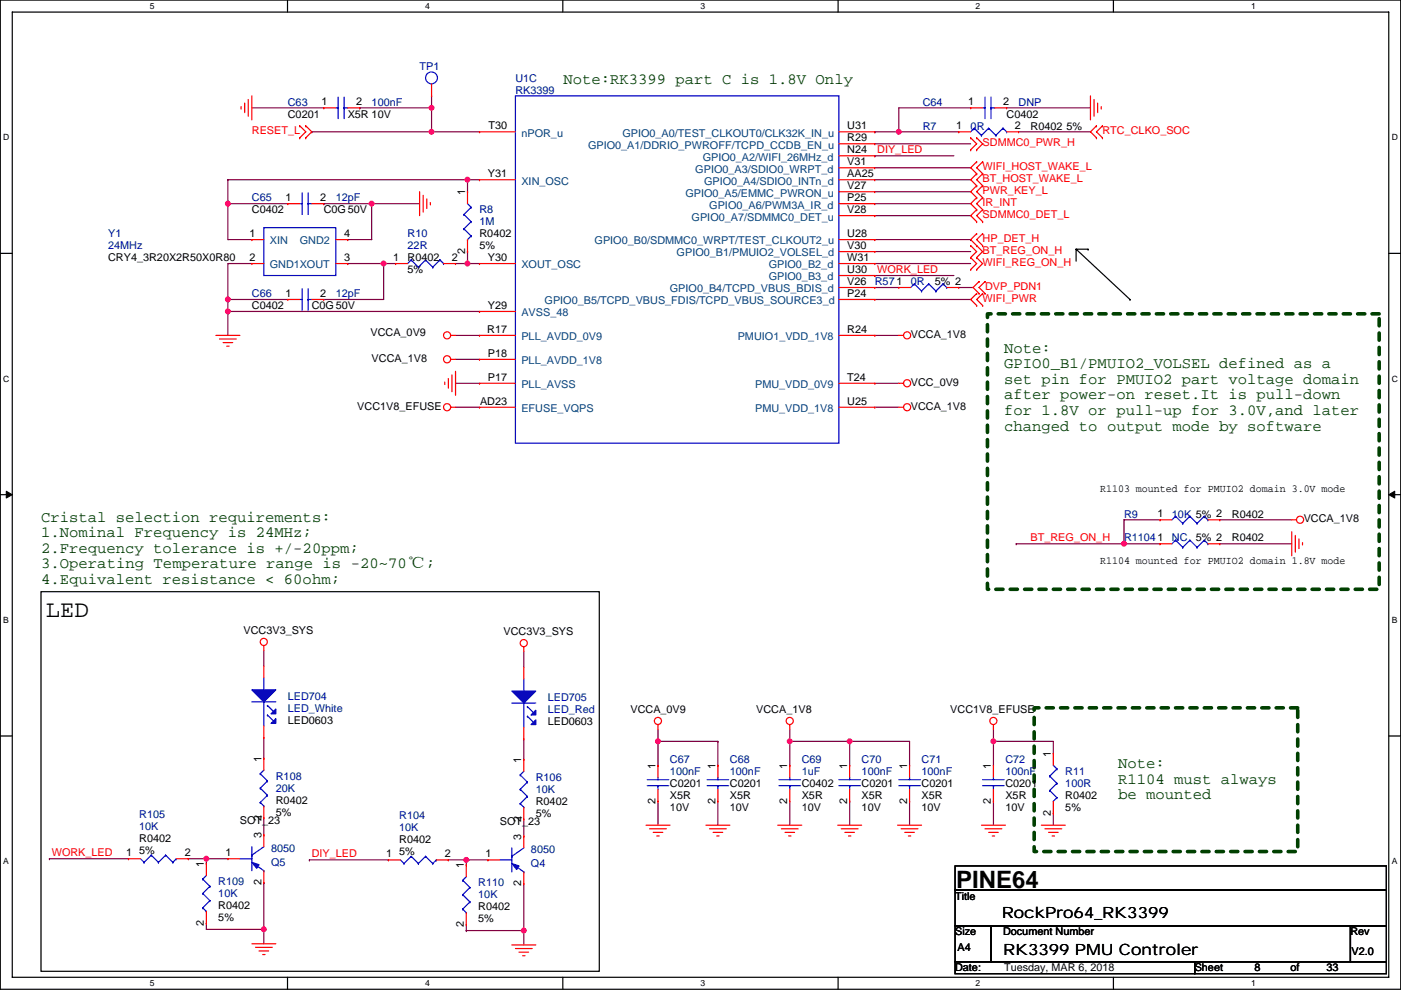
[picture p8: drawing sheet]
<svg xmlns="http://www.w3.org/2000/svg" width="297mm" height="210mm" viewBox="0 0 297 210" stroke-linecap="round" stroke-linejoin="round" font-family="sans-serif">
<path d="M.1 0h296.9v209.8h-296.9zM2.6 2.6h291.8v204.7h-291.8z" fill="none" stroke="#000" stroke-width=".25"/>
<g fill="#fff">
<path d="M31.8 .3h1v2h-1z"/>
<path d="M31.8 207.5h1v2.1h-1z"/>
</g>
<path d="M61 0v2.6M61 207.3v2.5" fill="none" stroke="#000" stroke-width=".25"/>
<g fill="#fff">
<path d="M90.1 .3h1v2h-1z"/>
<path d="M90.1 207.5h1v2.1h-1z"/>
</g>
<path d="M119.3 0v2.6M119.3 207.3v2.5" fill="none" stroke="#000" stroke-width=".25"/>
<g fill="#fff">
<path d="M148.5 .3h1v2h-1z"/>
<path d="M148.5 207.5h1v2.1h-1z"/>
</g>
<path d="M177.7 0v2.6M177.7 207.3v2.5" fill="none" stroke="#000" stroke-width=".25"/>
<g fill="#fff">
<path d="M206.9 .3h1v2h-1z"/>
<path d="M206.9 207.5h1v2.1h-1z"/>
</g>
<path d="M236.1 0v2.6M236.1 207.3v2.5" fill="none" stroke="#000" stroke-width=".25"/>
<g fill="#fff">
<path d="M265.2 .3h1v2h-1z"/>
<path d="M265.2 207.5h1v2.1h-1z"/>
<path d="M.7 28.2h1.3v2h-1.3z"/>
<path d="M295.1 28.2h1.3v2h-1.3z"/>
<path d="M.7 79.3h1.3v2.1h-1.3z"/>
<path d="M295.1 79.3h1.3v2.1h-1.3z"/>
</g>
<path d="M.1 53.7h2.5M294.4 53.7h2.6" fill="none" stroke="#000" stroke-width=".25"/>
<g fill="#fff">
<path d="M.7 130.5h1.2v2h-1.2z"/>
<path d="M295.1 130.5h1.2v2h-1.2z"/>
</g>
<path d="M.1 104.9h2.5M294.4 104.9h2.6" fill="none" stroke="#000" stroke-width=".25"/>
<path d="M1.3 104.2l1.3 .7-1.3 .7zM294.4 104.9l1.3-.7v1.4z" fill="#000" stroke="#000" stroke-width=".21"/>
<g fill="#fff">
<path d="M.7 181.7h1.2v2h-1.2z"/>
<path d="M295.1 181.7h1.2v2h-1.2z"/>
</g>
<g fill="none" stroke="#000" stroke-width=".25">
<path d="M228.2 52.9v2.5M228.2 52.9l11.4 10.6M228.2 52.9h2.5M230.7 52.9h.1M239.6 63.5h.1M8.7 125.5h118.4v80.5h-118.4zM.1 156.1h2.5M294.4 156.1h2.6M202.5 196.4h7.6v7.6h-7.6zM202.5 183.7h91.4v5h-91.4zM202.5 188.7h91.4v7.7h-91.4zM210.1 196.4h76.2v7.6h-76.2z"/>
<path d="M286.3 196.4h7.6v7.6h-7.6zM202.5 204h50.8v2.5h-50.8zM253.3 204h40.6v2.5h-40.6z"/>
</g>
<path d="M209.4 66.6h83v58.4h-83zM219.3 150.1h55.8v30.5h-55.8z" fill="none" stroke="#004000" stroke-width=".76" stroke-dasharray="1.5 1.5"/>
<g fill="none" stroke="#800040" stroke-width=".25">
<path d="M48.3 38.1h.1M48.3 38.1v5.1M48.3 38.1h50.8M53.4 22.9h15.2M66.1 28h.1M66.1 28h25.4M76.3 22.9h.1M76.3 22.9h15.2M91.5 20.3v2.6M91.5 22.9v5.1M91.5 28h10.2M99.1 38.1v2.6"/>
<path d="M99.1 38.1h2.6M185.5 35.6h20.3M185.5 38.1h20.3M185.5 28h.1M185.5 30.5h20.3M185.5 33h.1M185.5 28h5.1M185.5 33h16.7M190.6 28h12.7M205.8 22.9h-15.2v5.1M213.4 22.9h17.8M216 28h15.2"/>
<path d="M48.3 43.2v7.6h5.1M48.3 43.2h.1M48.3 43.2h12.7M53.4 55.9h-5.1v7.6M68.6 43.2h.1M68.6 43.2h10.2M73.7 55.9h.1M73.7 55.9h7.6M78.8 43.2h10.2M78.8 43.2v7.6h-5.1M81.3 55.9h2.6M81.3 55.9v7.6h-12.7"/>
<path d="M96.6 55.9h2.5M99.1 53.4h.1M99.1 55.9h2.6M99.1 53.4v2.5M185.5 45.7h20.3M185.5 40.7h20.3M185.5 55.9h20.3M185.5 53.4h20.3M185.5 43.2h20.3M185.5 58.4h.1M185.5 58.4h16.7M185.5 50.8h20.3"/>
<path d="M205.8 50.8h.1M48.3 63.5h.1M48.3 63.5v2.6M48.3 66.1v5M48.3 63.5h12.7M48.3 66.1h53.4M96.6 76.2h5.1M96.6 71.1h5.1M101.7 66.1h.1M185.5 71.1h5.1M185.5 61h5.1M185.5 63.5h20.3"/>
<path d="M203.3 61h3M96.6 81.3h5.1M96.6 86.4h5.1M185.5 81.3h5.1M185.5 86.4h5.1M215.5 115.3h.1M215.5 115.3h22.8M238.3 115.3h7.6M245.9 110.3h-7.6v5M258.6 115.3h15.3M258.6 110.3h15.3M55.9 137.9v3.3"/>
<path d="M111.1 138.2v3.3M55.9 156.5v4.3M111.1 156.7v4.4M139.5 154.7v2.5M139.5 157.2v5.1M139.5 157.2h12.7M152.2 157.2v5.1M152.2 157.2h.1M167.4 154.7v2.5M180.1 157.2h12.7v5.1M180.1 157.2h.1M180.1 157.2h-12.7v5.1"/>
<path d="M180.1 157.2v5.1M210.6 154.7v2.5M210.6 157.2h12.7v2.6M210.6 157.2h.1M210.6 157.2v5.1M55.9 173.5v3.6M111.1 173.8v3.5M139.5 169.9v5.1M152.2 169.9v5.1M167.4 169.9v5.1M167.4 162.3h.1M180.1 169.9v5.1"/>
<path d="M192.8 169.9v5.1M210.6 169.9v5.1M223.3 172.5v2.5M10.5 182.1h.1M10.5 182.1h16.7M39.9 182.1h3.8M43.7 182.1v1.1M43.7 182.1h.1M43.7 195.9v1.2h12.2M43.7 182.1h4.6M55.9 187.2h.1M55.9 197.1v3.1"/>
<path d="M55.9 187.2v9.9M65.6 182.4h.1M65.6 182.4h16.8M95.1 182.4h3.8M98.9 182.4h.1M98.9 182.4h4.5M98.9 196.1v1.3M98.9 197.4h.1M98.9 182.4v1M98.9 197.4h12.2M111.1 187.5v9.9M111.1 197.4v3"/>
</g>
<g fill="#f0f" stroke="#f0f" stroke-width=".25">
<circle cx="99.1" cy="55.9" r=".5"/>
<circle cx="91.5" cy="27.9" r=".5"/>
<circle cx="81.3" cy="55.9" r=".5"/>
<circle cx="99.1" cy="38.1" r=".5"/>
<circle cx="48.3" cy="63.5" r=".5"/>
<circle cx="48.3" cy="43.2" r=".5"/>
<circle cx="78.8" cy="43.2" r=".5"/>
<circle cx="190.5" cy="27.9" r=".5"/>
<circle cx="91.5" cy="22.9" r=".5"/>
<circle cx="210.6" cy="157.2" r=".5"/>
<circle cx="48.3" cy="66" r=".5"/>
<circle cx="180.1" cy="157.2" r=".5"/>
<circle cx="43.7" cy="182.1" r=".5"/>
<circle cx="55.9" cy="197.1" r=".5"/>
<circle cx="98.9" cy="182.4" r=".5"/>
<circle cx="111" cy="197.4" r=".5"/>
<circle cx="238.3" cy="115.3" r=".5"/>
<circle cx="167.4" cy="157.2" r=".5"/>
<circle cx="139.5" cy="157.2" r=".5"/>
</g>
<g fill="none" stroke="#f00" stroke-width=".25">
<path d="M91.5 17.8v2.5M51.1 22.6v.5M51.9 21.9v2M52.6 21.1v3.6M53.4 20.3v5.1M63.6 26.7h.1M63.6 29.2h.1M63.6 26.7l1.2 1.3-1.2 1.2M64.8 29.2h.1M64.8 26.7h.1M64.8 26.7l1.3 1.3-1.3 1.2M68.6 22.9h.1"/>
<path d="M68.6 22.9h2.6M73.7 22.9h2.6M76.3 22.9h.1M91.5 20.3h.1M101.7 38.1h.1M101.7 28h.1M101.7 38.1h7.6M101.7 28h7.6M177.9 38.1h7.6M177.9 28h7.6M177.9 30.5h7.6M177.9 33h7.6"/>
<path d="M177.9 35.6h7.6M185.5 28h.1M185.5 30.5h.1M185.5 33h.1M185.5 38.1h.1M185.5 35.6h.1M203.3 28h.1M203.3 28h2.5M205.8 31.8h.1M205.8 29.2h.1M205.8 22.9h.1M205.8 29.2l1.3 1.3-1.3 1.3"/>
<path d="M205.8 22.9h2.5M207.1 34.3h.1M207.1 36.9h.1M207.1 39.4h.1M207.1 31.8h.1M207.1 29.2h.1M207.1 34.3l-1.3 1.3 1.3 1.3M207.1 36.9l-1.3 1.2 1.3 1.3M207.1 39.4l-1.3 1.3 1.3 1.2M207.1 29.2l1.2 1.3-1.2 1.3M208.3 36.9h.1M208.3 34.3h.1"/>
<path d="M208.3 39.4h.1M208.3 34.3l-1.2 1.3 1.2 1.3M208.3 36.9l-1.2 1.2 1.2 1.3M208.3 39.4l-1.2 1.3 1.2 1.2M210.9 22.9h2.5M213.4 22.9h.1M213.4 28h2.6M216 28h.1M231.2 20.3v5.1M232 21.1v3.6M232.5 29.2h.1M232.5 26.7h.1"/>
<path d="M232.5 26.7l-1.3 1.3 1.3 1.2M232.7 21.9v2M233.5 22.6v.5M233.7 26.7h.1M233.7 29.2h.1M233.7 26.7l-1.2 1.3 1.2 1.2M53.4 50.8h.1M53.4 55.9h.1M53.4 55.9h2.5M53.4 50.8h2.5M61 43.2h.1M61 43.2h2.6"/>
<path d="M66.1 43.2h2.5M68.6 43.2h.1M71.2 55.9h2.5M71.2 50.8h2.5M73.7 55.9h.1M73.7 50.8h.1M83.9 55.9h.1M83.9 55.9h2.5M89 40.7v5M89.7 41.4v3.6M90.5 42.2v2M91.2 42.9v.6"/>
<path d="M94 55.9h2.6M96.6 55.9h.1M99.1 40.7h.1M99.1 53.4h.1M99.1 40.7v2.5M99.1 50.8v2.6M101.7 55.9h.1M101.7 55.9h7.6M177.9 43.2h7.6M177.9 55.9h7.6M177.9 40.7h7.6M177.9 58.4h7.6"/>
<path d="M177.9 53.4h7.6M177.9 50.8h7.6M177.9 45.7h7.6M185.5 40.7h.1M185.5 58.4h.1M185.5 55.9h.1M185.5 53.4h.1M185.5 50.8h.1M185.5 45.7h.1M185.5 43.2h.1M205.8 54.6h.1M205.8 52.1h.1"/>
<path d="M205.8 57.2h.1M205.8 52.1l1.3 1.3-1.3 1.2M205.8 54.6l1.3 1.3-1.3 1.3M207.1 47h.1M207.1 44.5h.1M207.1 41.9h.1M207.1 54.6h.1M207.1 52.1h.1M207.1 57.2h.1M207.1 49.6h.1M207.1 44.5l-1.3 1.2 1.3 1.3M207.1 49.6l-1.3 1.2 2.5 2.6-1.2 1.2"/>
<path d="M207.1 54.6l1.2 1.3-1.2 1.3M207.1 41.9l-1.3 1.3 1.3 1.3M207.6 59.7h.1M207.6 59.7l-1.3 1.3 1.3 1.3M208.3 44.5h.1M208.3 47h.1M208.3 41.9h.1M208.3 49.6h.1M208.3 52.1h.1M208.3 44.5l-1.2 1.2 1.2 1.3M208.3 41.9l-1.2 1.3 1.2 1.3M208.3 49.6l-1.2 1.2 1.2 1.3"/>
<path d="M208.8 59.7h.1M208.8 59.7l-1.2 1.3 1.2 1.3M45.8 71.1h5.1M46.5 71.9h3.6M47.3 72.7h2M48.1 73.4h.5M61 63.5h.1M61 63.5h2.6M66.1 63.5h2.5M68.6 63.5h.1M95.6 76.2h1M95.6 71.1h1"/>
<path d="M95.8 79.5v3.6M96.6 78.8v5M101.7 71.1h.1M101.7 76.2h.1M101.7 66.1h.1M101.7 71.1h7.6M101.7 76.2h7.6M101.7 66.1h7.6M177.9 61h7.6M177.9 63.5h7.6M177.9 71.1h7.6M185.5 61h.1"/>
<path d="M185.5 63.5h.1M185.5 71.1h.1M190.6 71.1h1M190.6 61h.1M190.6 61h2.5M200.7 61h2.6M203.3 61h.1M207.1 62.3h.1M207.1 64.8h.1M207.1 62.3l-1.3 1.2 1.3 1.3M207.6 62.3h.1M208.3 64.8h.1"/>
<path d="M208.3 62.3h.1M208.3 62.3l-1.2 1.2 1.2 1.3M208.8 62.3h.1M94.3 81v.6M95.1 80.3v2M95.6 86.4h1M101.7 81.3h.1M101.7 86.4h.1M101.7 81.3h7.6M101.7 86.4h7.6M177.9 81.3h7.6M177.9 86.4h7.6"/>
<path d="M185.5 81.3h.1M185.5 86.4h.1M190.6 86.4h1M190.6 81.3h1M245.9 115.3h.1M245.9 110.3h.1M245.9 115.3h2.6M245.9 110.3h2.6M256.1 115.3h2.5M256.1 110.3h2.5M258.6 115.3h.1M258.6 110.3h.1"/>
<path d="M273.9 112.8v5.1M273.9 110.3h1M274.6 113.6v3.5M275.4 114.3v2.1M276.2 115.1v.5M55.9 136.9v1M111.1 137.2v1M55.9 141.2v2.6M55.9 156.5h.1M55.9 153.9v2.6M111.1 141.5v2.5M111.1 156.7h.1"/>
<path d="M111.1 154.2v2.5M139.5 153.7v1M167.4 153.7v1M210.6 153.7v1M223.3 159.8h.1M223.3 159.8v2.5M55.9 177.1h.1M55.9 160.8h.1M55.9 173.5h.1M55.9 160.8v2.5M55.9 171v2.5M55.9 177.1v2.5"/>
<path d="M111.1 161.1h.1M111.1 173.8h.1M111.1 177.3h.1M111.1 161.1v2.5M111.1 171.2v2.6M111.1 177.3v2.6M137 175h5M137.7 175.8h3.6M138.5 176.6h2M139.3 177.3h.5M139.5 162.3h.1M139.5 169.9h.1"/>
<path d="M139.5 162.3v2.6M139.5 167.4v2.5M149.7 175h5M150.4 175.8h3.6M151.2 176.6h2M152 177.3h.5M152.2 162.3h.1M152.2 169.9h.1M152.2 162.3v2.6M152.2 167.4v2.5M164.9 175h5.1M165.7 175.8h3.5"/>
<path d="M166.4 176.6h2.1M167.2 177.3h.5M167.4 162.3h.1M167.4 169.9h.1M167.4 162.3v2.6M167.4 167.4v2.5M177.6 175h5.1M178.4 175.8h3.5M179.1 176.6h2.1M179.9 177.3h.5M180.1 162.3h.1M180.1 169.9h.1"/>
<path d="M180.1 162.3v2.6M180.1 167.4v2.5M190.3 175h5.1M191.1 175.8h3.5M191.8 176.6h2.1M192.6 177.3h.5M192.8 162.3h.1M192.8 169.9h.1M192.8 162.3v2.6M192.8 167.4v2.5M208.1 175h5.1M208.8 175.8h3.6"/>
<path d="M209.6 176.6h2M210.4 177.3h.5M210.6 162.3h.1M210.6 169.9h.1M210.6 162.3v2.6M210.6 167.4v2.5M220.8 175h5.1M221.5 175.8h3.6M222.3 176.6h2M223.1 177.3h.5M223.3 172.5h.1M223.3 169.9v2.6"/>
<path d="M27.2 182.1h.1M27.2 182.1h2.6M37.4 182.1h2.5M39.9 182.1h.1M43.7 183.2h.1M43.7 195.9h.1M43.7 183.2v2.5M43.7 193.3v2.6M48.3 182.1h.1M48.3 182.1h2.6M55.9 187.2h.1M55.9 184.7v2.5"/>
<path d="M82.4 182.4h.1M82.4 182.4h2.5M92.5 182.4h2.6M95.1 182.4h.1M98.9 183.4h.1M98.9 196.1h.1M98.9 183.4v2.5M98.9 193.6v2.5M103.4 182.4h.1M103.4 182.4h2.6M111.1 187.5h.1M111.1 184.9v2.6"/>
<path d="M53.4 200.2h5.1M54.2 200.9h3.5M54.9 201.7h2.1M55.7 202.5h.5M108.5 200.4h5.1M109.3 201.2h3.5M110 202h2.1M110.8 202.7h.5"/>
<circle cx="94.8" cy="76.2" r=".76"/>
<circle cx="94.8" cy="71.1" r=".76"/>
<circle cx="192.3" cy="71.1" r=".76"/>
<circle cx="94.8" cy="86.4" r=".76"/>
<circle cx="192.3" cy="86.4" r=".76"/>
<circle cx="192.3" cy="81.3" r=".76"/>
<circle cx="275.6" cy="110.2" r=".76"/>
<circle cx="55.9" cy="136.2" r=".76"/>
<circle cx="111" cy="136.4" r=".76"/>
<circle cx="139.5" cy="152.9" r=".76"/>
<circle cx="167.4" cy="152.9" r=".76"/>
<circle cx="210.6" cy="152.9" r=".76"/>
</g>
<g fill="none" stroke="#00f" stroke-width=".25">
<path d="M71.2 22.9h.5M71.7 20.6v4.6M73 20.6v4.6M73 22.9h.1M73 22.9h.7M109.3 20.3h68.6v73.7h-68.6zM206.6 27.2h.1M206.6 27.2l-.8 .8M206.6 27.2l1.5 1.5M208.1 28.7h.1M208.3 22.9h.5M208.8 20.6v4.6"/>
<path d="M209.6 27.2h.1M209.6 27.2l-1.5 1.5M209.6 27.2l1.5 1.5M210.1 20.6v4.6M210.1 22.9h.1M210.1 22.9h.8M211.1 28.7h.1M212.7 27.2h.1M212.7 27.2l-1.6 1.5M212.7 27.2l.7 .8M213.4 28h.1M55.9 48.3h15.3v10.1h-15.3z"/>
<path d="M63.6 43.2h.5M64.1 40.9v4.6M65.3 40.9v4.6M65.3 43.2h.1M65.3 43.2h.8M87.2 55.1h.1M87.2 55.1l-.8 .8M87.2 55.1l1.5 1.6M88.7 56.7h.1M90.2 55.1h.1M90.2 55.1l-1.5 1.6M90.2 55.1l1.6 1.6"/>
<path d="M91.8 56.7h.1M93.3 55.1h.1M93.3 55.1l-1.5 1.6M93.3 55.1l.7 .8M94 55.9h.1M98.4 45.5h.1M98.4 48.5h.1M98.4 45.5l1.5 1.5M98.4 48.5l1.5 1.6M99.1 50.8h.1M99.1 43.2l.8 .8M99.9 44h.1"/>
<path d="M99.9 47h.1M99.9 50.1h.1M99.9 44l-1.5 1.5M99.9 47l-1.5 1.5M99.9 50.1l-.8 .7M63.6 63.5h.5M64.1 61.2v4.6M65.3 61.2v4.6M65.3 63.5h.1M65.3 63.5h.8M193.9 60.2h.1M193.9 60.2l-.8 .8"/>
<path d="M193.9 60.2l1.5 1.5M195.4 61.7h.1M196.9 60.2h.1M196.9 60.2l-1.5 1.5M196.9 60.2l1.5 1.5M198.4 61.7h.1M200 60.2h.1M200 60.2l-1.6 1.5M200 60.2l.7 .8M200.7 61h.1M249.2 114.6h.1M249.2 109.5h.1"/>
<path d="M249.2 114.6l-.7 .7M249.2 114.6l1.6 1.5M249.2 109.5l-.7 .8M249.2 109.5l1.6 1.5M250.8 116.1h.1M250.8 111h.1M252.3 114.6h.1M252.3 109.5h.1M252.3 114.6l-1.5 1.5M252.3 114.6l1.5 1.5M252.3 109.5l-1.5 1.5M252.3 109.5l1.5 1.5"/>
<path d="M253.8 116.1h.1M253.8 111h.1M255.3 114.6h.1M255.3 109.5h.1M255.3 114.6l-1.5 1.5M255.3 114.6l.8 .7M255.3 109.5l-1.5 1.5M255.3 109.5l.8 .8M256.1 115.3h.1M256.1 110.3h.1M53.4 148.9h5.1M55.9 143.8v2.5"/>
<path d="M55.9 148.9v5M56.7 149.6h.1M56.7 151.7h.1M56.7 149.6l1.3 1.3M56.7 151.7l1.3 1.2M108.5 149.1h5.1M111.1 144v2.6M111.1 149.1v5.1M111.8 149.9h.1M111.8 151.9h.1M111.8 149.9l1.3 1.3M111.8 151.9l1.3 1.3"/>
<path d="M53.4 179.6v5.1M55.2 164.1h.1M55.2 167.2h.1M55.2 170.2h.1M55.2 164.1l1.5 1.5M55.2 167.2l1.5 1.5M55.2 170.2l.7 .8M55.9 171h.1M55.9 179.6l-2.5 1.8M55.9 163.3l-.7 .8M56.7 165.6h.1M56.7 168.7h.1"/>
<path d="M56.7 165.6l-1.5 1.6M56.7 168.7l-1.5 1.5M108.5 179.9v5M110.3 164.4h.1M110.3 167.4h.1M110.3 170.5h.1M110.3 164.4l1.5 1.5M110.3 167.4l1.5 1.5M110.3 170.5l.8 .7M111.1 171.2h.1M111.1 163.6l-.8 .8M111.1 179.9l-2.6 1.7"/>
<path d="M111.8 165.9h.1M111.8 168.9h.1M111.8 165.9l-1.5 1.5M111.8 168.9l-1.5 1.6M137.2 166.6h4.6M137.2 165.4h4.6M139.5 164.9v.5M139.5 166.6h.1M139.5 166.6v.8M149.9 166.6h4.6M149.9 165.4h4.6M152.2 164.9v.5"/>
<path d="M152.2 166.6h.1M152.2 166.6v.8M165.2 166.6h4.5M165.2 165.4h4.5M167.4 164.9v.5M167.4 166.6h.1M167.4 166.6v.8M177.9 166.6h4.5M177.9 165.4h4.5M180.1 164.9v.5M180.1 166.6h.1M180.1 166.6v.8"/>
<path d="M190.6 166.6h4.5M190.6 165.4h4.5M192.8 164.9v.5M192.8 166.6h.1M192.8 166.6v.8M208.3 166.6h4.6M208.3 165.4h4.6M210.6 164.9v.5M210.6 166.6h.1M210.6 166.6v.8M222.6 164.6h.1M222.6 167.7h.1"/>
<path d="M222.6 164.6l1.5 1.5M222.6 167.7l1.5 1.5M223.3 169.9h.1M223.3 162.3l.8 .8M224.1 163.1h.1M224.1 166.1h.1M224.1 169.2h.1M224.1 163.1l-1.5 1.5M224.1 166.1l-1.5 1.6M224.1 169.2l-.8 .7M29.8 182.1l.7 .8M30.5 182.9h.1"/>
<path d="M32.1 181.4h.1M32.1 181.4l-1.6 1.5M32.1 181.4l1.5 1.5M33.6 182.9h.1M35.1 181.4h.1M35.1 181.4l-1.5 1.5M35.1 181.4l1.5 1.5M36.6 182.9h.1M37.4 182.1h.1M37.4 182.1l-.8 .8M43 186.5h.1M43 189.5h.1"/>
<path d="M43 192.6h.1M43 186.5l1.5 1.5M43 189.5l1.5 1.5M43 192.6l.7 .7M43.7 193.3h.1M43.7 185.7l-.7 .8M44.5 188h.1M44.5 191h.1M44.5 188l-1.5 1.5M44.5 191l-1.5 1.6M50.9 182.1h2.5M53.4 181.4h.1"/>
<path d="M53.4 182.9l2.5 1.8M55.9 184.7h.1M84.9 182.4l.8 .8M85.7 183.2h.1M87.2 181.6h.1M87.2 181.6l-1.5 1.6M87.2 181.6l1.5 1.6M88.7 183.2h.1M90.2 181.6h.1M90.2 181.6l-1.5 1.6M90.2 181.6l1.6 1.6M91.8 183.2h.1"/>
<path d="M92.5 182.4h.1M92.5 182.4l-.7 .8M98.1 186.7h.1M98.1 189.8h.1M98.1 192.8h.1M98.1 186.7l1.5 1.5M98.1 189.8l1.5 1.5M98.1 192.8l.8 .8M98.9 193.6h.1M98.9 185.9l-.8 .8M99.6 188.2h.1M99.6 191.3h.1"/>
<path d="M99.6 188.2l-1.5 1.6M99.6 191.3l-1.5 1.5M106 182.4h2.5M108.5 181.6h.1M108.5 183.2l2.6 1.7M111.1 184.9h.1"/>
<circle cx="91.5" cy="16.5" r="1.26"/>
</g>
<g fill="#00f" stroke="#00f" stroke-width=".25">
<path d="M53.4 182.9l1.5 .5-.5 .8z" fill-rule="evenodd"/>
<path d="M108.5 183.2l1.5 .5-.5 .7z" fill-rule="evenodd"/>
<path d="M53.4 146.3h5.1l-2.6 2.6z" fill-rule="evenodd"/>
<path d="M58.5 150.4v1h-1z" fill-rule="evenodd"/>
<path d="M58.5 152.4v1h-1z" fill-rule="evenodd"/>
<path d="M108.5 146.6h5.1l-2.5 2.5z" fill-rule="evenodd"/>
<path d="M113.6 150.6v1.1h-1z" fill-rule="evenodd"/>
<path d="M113.6 152.7v1h-1z" fill-rule="evenodd"/>
</g>
<g font-size="5.1">
<text x="9.7" y="130.8">LED</text>
<text x="202.8" y="188.4">PINE64</text>
</g>
<g font-size="3.3" fill="#004000">
<text x="119.4" y="17.9">Note:RK3399 part C is 1.8V Only</text>
<text x="212.9" y="74.8">Note:</text>
<text x="212.9" y="78.1">GPIO0_B1/PMUIO2_VOLSEL defined as a</text>
<text x="212.9" y="81.4">set pin for PMUIO2 part voltage domain</text>
<text x="212.9" y="84.7">after power-on reset.It is pull-down</text>
<text x="212.9" y="88">for 1.8V or pull-up for 3.0V,and later</text>
<text x="212.9" y="91.3">changed to output mode by software</text>
<text x="8.7" y="110.6">Cristal selection requirements:</text>
<text x="8.7" y="113.9">1.Nominal Frequency is 24MHz;</text>
<text x="8.7" y="117.2">2.Frequency tolerance is +/-20ppm;</text>
<text x="8.7" y="120.5">3.Operating Temperature range is -20~70℃;</text>
<text x="8.7" y="123.8">4.Equivalent resistance &lt; 60ohm;</text>
<text x="237" y="162.9">Note:</text>
<text x="237" y="166.2">R1104 must always</text>
<text x="237" y="169.5">be mounted</text>
</g>
<g font-size="3.3">
<text x="212.4" y="194.7">RockPro64_RK3399</text>
<text x="212.7" y="202.5">RK3399 PMU Controler</text>
</g>
<g font-size="2.3" fill="#000080">
<text x="89" y="14.8">TP1</text>
<text x="109.3" y="17.3">U1C</text>
<text x="61" y="22.4">C63</text>
<text x="78.8" y="22.4">100nF</text>
<text x="109.3" y="19.9">RK3399</text>
<text x="195.6" y="22.4">C64</text>
<text x="216" y="22.4">DNP</text>
<text x="195.6" y="27.5">R7</text>
<text x="205.8" y="27.5">0R</text>
<text x="53.4" y="42.7">C65</text>
<text x="71.2" y="42.7">12pF</text>
<text x="101.7" y="45.3">R8</text>
<text x="101.7" y="47.8">1M</text>
<text x="22.9" y="50.3">Y1</text>
<text x="22.9" y="52.9">24MHz</text>
<text x="86.4" y="50.3">R10</text>
<text x="86.4" y="52.9">22R</text>
<text x="53.4" y="63">C66</text>
<text x="71.2" y="63">12pF</text>
<text x="185.5" y="60.5">R571</text>
<text x="193.1" y="60.5">0R</text>
<text x="238.3" y="109.8">R9</text>
<text x="248.5" y="109.8">10K 5% 2</text>
<text x="238.3" y="114.9">R11041</text>
<text x="248.5" y="114.9">NC</text>
<text x="61" y="148.4">LED704</text>
<text x="116.1" y="148.6">LED705</text>
<text x="61" y="150.9">LED_White</text>
<text x="116.1" y="151.2">LED_Red</text>
<text x="142" y="161.8">C67</text>
<text x="154.7" y="161.8">C68</text>
<text x="170" y="161.8">C69</text>
<text x="182.7" y="161.8">C70</text>
<text x="195.4" y="161.8">C71</text>
<text x="213.2" y="161.8">C72</text>
<text x="58.5" y="165.4">R108</text>
<text x="58.5" y="167.9">20K</text>
<text x="113.6" y="165.7">R106</text>
<text x="142" y="164.4">100nF</text>
<text x="154.7" y="164.4">100nF</text>
<text x="170" y="164.4">1uF</text>
<text x="182.7" y="164.4">100nF</text>
<text x="195.4" y="164.4">100nF</text>
<text x="213.2" y="164.4">100nF</text>
<text x="225.9" y="164.4">R11</text>
<text x="225.9" y="166.9">100R</text>
<text x="29.5" y="173.5">R105</text>
<text x="84.6" y="173.8">R104</text>
<text x="113.6" y="168.2">10K</text>
<text x="29.5" y="176.1">10K</text>
<text x="84.6" y="176.3">10K</text>
<text x="57.5" y="183.7">Q5</text>
<text x="57.5" y="180.6">8050</text>
<text x="112.6" y="183.9">Q4</text>
<text x="112.6" y="180.9">8050</text>
<text x="46.3" y="187.7">R109</text>
<text x="46.3" y="190.3">10K</text>
<text x="101.4" y="188">R110</text>
<text x="101.4" y="190.5">10K</text>
</g>
<g font-size="2.3">
<text x="68.1" y="22.4">1</text>
<text x="75.5" y="22.4">2</text>
<text x="205.3" y="22.4">1</text>
<text x="212.7" y="22.4">2</text>
<text x="61" y="24.9">C0201</text>
<text x="73.7" y="24.9">X5R 10V</text>
<text x="103.5" y="27.4">T30</text>
<text x="179.6" y="30">R29</text>
<text x="179.6" y="27.4">U31</text>
<text x="202.8" y="27.4">1</text>
<text x="213.4" y="24.9">C0402</text>
<text x="215.2" y="27.4">2</text>
<text x="218.5" y="27.5">R0402 5%</text>
<text x="179.6" y="35.1">V31</text>
<text x="179.6" y="32.5">N24</text>
<text x="98.6" y="41.4" transform="rotate(-90 98.6 41.4)">1</text>
<text x="103.5" y="37.6">Y31</text>
<text x="179.6" y="40.1">V27</text>
<text x="179.6" y="37.6">AA25</text>
<text x="53.4" y="45.3">C0402</text>
<text x="60.5" y="42.7">1</text>
<text x="67.9" y="42.7">2</text>
<text x="68.6" y="45.3">C0G50V</text>
<text x="179.6" y="45.2">V28</text>
<text x="179.6" y="42.7">P25</text>
<text x="52.9" y="50.3">1</text>
<text x="73" y="50.3">4</text>
<text x="98.6" y="53.9" transform="rotate(-90 98.6 53.9)">2</text>
<text x="101.7" y="50.3">R0402</text>
<text x="101.7" y="52.9">5%</text>
<text x="179.6" y="50.3">U28</text>
<text x="179.6" y="52.8">V30</text>
<text x="22.9" y="55.4">CRY4_3R20X2R50X0R80</text>
<text x="52.9" y="55.4">2</text>
<text x="73" y="55.4">3</text>
<text x="83.4" y="55.4">1</text>
<text x="86.4" y="55.4">R0402</text>
<text x="86.4" y="58">5%</text>
<text x="95.8" y="55.4">2</text>
<text x="103.5" y="55.4">Y30</text>
<text x="179.6" y="57.9">U30</text>
<text x="179.6" y="55.4">W31</text>
<text x="53.4" y="65.6">C0402</text>
<text x="60.5" y="63">1</text>
<text x="66.1" y="65.6">C0G50V</text>
<text x="67.9" y="63">2</text>
<text x="103.5" y="65.5">Y29</text>
<text x="179.6" y="63">P24</text>
<text x="179.6" y="60.5">V26</text>
<text x="198.2" y="60.5">5% 2</text>
<text x="78.5" y="71.2">VCCA_0V9</text>
<text x="103.3" y="70.6">R17</text>
<text x="179.6" y="70.6">R24</text>
<text x="193.1" y="71.7">VCCA_1V8</text>
<text x="78.8" y="76.8">VCCA_1V8</text>
<text x="103.4" y="75.7">P18</text>
<text x="103.4" y="80.8">P17</text>
<text x="179.6" y="80.8">T24</text>
<text x="193.1" y="81.8">VCC_0V9</text>
<text x="75.8" y="86.9">VCC1V8_EFUSE</text>
<text x="101.8" y="85.9">AD23</text>
<text x="179.6" y="85.9">U25</text>
<text x="193.1" y="86.9">VCCA_1V8</text>
<text x="233.2" y="104.5">R1103 mounted for PMUIO2 domain 3.0V mode</text>
<text x="245.4" y="109.7">1</text>
<text x="261.2" y="109.8">R0402</text>
<text x="276.4" y="110.8">VCCA_1V8</text>
<text x="233.2" y="119.7">R1104 mounted for PMUIO2 domain 1.8V mode</text>
<text x="253.6" y="114.9">5% 2</text>
<text x="261.2" y="114.9">R0402</text>
<text x="51.6" y="134.4">VCC3V3_SYS</text>
<text x="106.7" y="134.7">VCC3V3_SYS</text>
<text x="61" y="153.5">LED0603</text>
<text x="116.1" y="153.7">LED0603</text>
<text x="133.7" y="151.2">VCCA_0V9</text>
<text x="160.3" y="151.2">VCCA_1V8</text>
<text x="201.5" y="151.2">VCC1V8_EFUSE</text>
<text x="55.4" y="161.6" transform="rotate(-90 55.4 161.6)">1</text>
<text x="110.5" y="161.8" transform="rotate(-90 110.5 161.8)">1</text>
<text x="222.8" y="160.5" transform="rotate(-90 222.8 160.5)">1</text>
<text x="139" y="163.1" transform="rotate(-90 139 163.1)">1</text>
<text x="142" y="166.9">C0201</text>
<text x="151.7" y="163.1" transform="rotate(-90 151.7 163.1)">1</text>
<text x="154.7" y="166.9">C0201</text>
<text x="166.9" y="163.1" transform="rotate(-90 166.9 163.1)">1</text>
<text x="170" y="166.9">C0402</text>
<text x="179.6" y="163.1" transform="rotate(-90 179.6 163.1)">1</text>
<text x="182.7" y="166.9">C0201</text>
<text x="192.3" y="163.1" transform="rotate(-90 192.3 163.1)">1</text>
<text x="195.4" y="166.9">C0201</text>
<text x="210.1" y="163.1" transform="rotate(-90 210.1 163.1)">1</text>
<text x="213.2" y="166.9">C0201</text>
<text x="58.5" y="170.5">R0402</text>
<text x="58.5" y="173">5%</text>
<text x="113.6" y="170.7">R0402</text>
<text x="113.6" y="173.3">5%</text>
<text x="139" y="170.5" transform="rotate(-90 139 170.5)">2</text>
<text x="142" y="169.5">X5R</text>
<text x="142" y="172">10V</text>
<text x="151.7" y="170.5" transform="rotate(-90 151.7 170.5)">2</text>
<text x="154.7" y="169.5">X5R</text>
<text x="154.7" y="172">10V</text>
<text x="166.9" y="170.5" transform="rotate(-90 166.9 170.5)">2</text>
<text x="170" y="169.5">X5R</text>
<text x="170" y="172">10V</text>
<text x="179.6" y="170.5" transform="rotate(-90 179.6 170.5)">2</text>
<text x="182.7" y="169.5">X5R</text>
<text x="182.7" y="172">10V</text>
<text x="192.3" y="170.5" transform="rotate(-90 192.3 170.5)">2</text>
<text x="195.4" y="169.5">X5R</text>
<text x="195.4" y="172">10V</text>
<text x="210.1" y="170.5" transform="rotate(-90 210.1 170.5)">2</text>
<text x="213.2" y="169.5">X5R</text>
<text x="213.2" y="172">10V</text>
<text x="222.8" y="173" transform="rotate(-90 222.8 173)">2</text>
<text x="225.9" y="169.5">R0402</text>
<text x="225.9" y="172">5%</text>
<text x="29.5" y="178.6">R0402</text>
<text x="50.9" y="174.8">SOT_23</text>
<text x="55.4" y="177.8" transform="rotate(-90 55.4 177.8)">3</text>
<text x="55.4" y="174" transform="rotate(-90 55.4 174)">2</text>
<text x="84.6" y="178.9">R0402</text>
<text x="106" y="175">SOT_23</text>
<text x="110.5" y="178.1" transform="rotate(-90 110.5 178.1)">3</text>
<text x="110.5" y="174.3" transform="rotate(-90 110.5 174.3)">2</text>
<text x="26.7" y="181.6">1</text>
<text x="29.5" y="181.1">5%</text>
<text x="39.2" y="181.6">2</text>
<text x="43.2" y="183.9" transform="rotate(-90 43.2 183.9)">1</text>
<text x="47.8" y="181.6">1</text>
<text x="81.8" y="181.9">1</text>
<text x="84.6" y="181.4">5%</text>
<text x="94.3" y="181.9">2</text>
<text x="98.3" y="184.2" transform="rotate(-90 98.3 184.2)">1</text>
<text x="102.9" y="181.9">1</text>
<text x="55.4" y="187.7" transform="rotate(-90 55.4 187.7)">2</text>
<text x="110.5" y="188" transform="rotate(-90 110.5 188)">2</text>
<text x="202.5" y="190.8">Title</text>
<text x="43.2" y="196.4" transform="rotate(-90 43.2 196.4)">2</text>
<text x="46.3" y="192.8">R0402</text>
<text x="46.3" y="195.4">5%</text>
<text x="98.3" y="196.6" transform="rotate(-90 98.3 196.6)">2</text>
<text x="101.4" y="193.1">R0402</text>
<text x="101.4" y="195.6">5%</text>
<text x="202.5" y="198.4">Size</text>
<text x="203" y="201.7">A4</text>
<text x="212.7" y="198.4">Document Number</text>
<text x="286.3" y="198.4">Rev</text>
<text x="286.6" y="202.5">V2.0</text>
<text x="202.5" y="206">Date:</text>
<text x="212.9" y="206">Tuesday, MAR 6, 2018</text>
<text x="253.3" y="206">Sheet</text>
<text x="266" y="206">8</text>
<text x="273.6" y="206">of</text>
<text x="281.2" y="206">33</text>
</g>
<g font-size="2.3" fill="#f00">
<text x="53.4" y="28.5">RESET_L</text>
<text x="233.7" y="28.5">RTC_CLKO_SOC</text>
<text x="186" y="32.4">DIY_LED</text>
<text x="208.3" y="31">SDMMC0_PWR_H</text>
<text x="208.3" y="36.1">WIFI_HOST_WAKE_L</text>
<text x="208.3" y="38.7">BT_HOST_WAKE_L</text>
<text x="208.3" y="41.2">PWR_KEY_L</text>
<text x="208.3" y="46.3">SDMMC0_DET_L</text>
<text x="208.3" y="43.7">IR_INT</text>
<text x="208.3" y="53.9">BT_REG_ON_H</text>
<text x="208.3" y="51.4">HP_DET_H</text>
<text x="186" y="57.8">WORK_LED</text>
<text x="208.3" y="56.4">WIFI_REG_ON_H</text>
<text x="208.3" y="64.1">WIFI_PWR</text>
<text x="208.8" y="61.5">DVP_PDN1</text>
<text x="218.5" y="114.7">BT_REG_ON_H</text>
<text x="11" y="181.5">WORK_LED</text>
<text x="66.1" y="181.8">DIY_LED</text>
</g>
<g font-size="2.3" fill="#004080">
<text x="110.6" y="29">nPOR_u</text>
<text x="131.9" y="29">GPIO0_A0/TEST_CLKOUT0/CLK32K_IN_u</text>
<text x="124.7" y="31.5">GPIO0_A1/DDRIO_PWROFF/TCPD_CCDB_EN_u</text>
<text x="149" y="34.1">GPIO0_A2/WIFI_26MHz_d</text>
<text x="110.6" y="39.2">XIN_OSC</text>
<text x="145.3" y="41.7">GPIO0_A5/EMMC_PWRON_u</text>
<text x="147.4" y="36.6">GPIO0_A3/SDIO0_WRPT_d</text>
<text x="149.3" y="39.2">GPIO0_A4/SDIO0_INTn_d</text>
<text x="146.6" y="46.8">GPIO0_A7/SDMMC0_DET_u</text>
<text x="150.4" y="44.2">GPIO0_A6/PWM3A_IR_d</text>
<text x="57.2" y="51.9">XIN</text>
<text x="63.6" y="51.9">GND2</text>
<text x="126.1" y="51.9">GPIO0_B0/SDMMC0_WRPT/TEST_CLKOUT2_u</text>
<text x="57.2" y="56.9">GND1XOUT</text>
<text x="110.6" y="56.9">XOUT_OSC</text>
<text x="143.5" y="54.4">GPIO0_B1/PMUIO2_VOLSEL_d</text>
<text x="163" y="59.5">GPIO0_B3_d</text>
<text x="163" y="56.9">GPIO0_B2_d</text>
<text x="115.5" y="64.6">GPIO0_B5/TCPD_VBUS_FDIS/TCPD_VBUS_SOURCE3_d</text>
<text x="142" y="62">GPIO0_B4/TCPD_VBUS_BDIS_d</text>
<text x="110.6" y="67.1">AVSS_48</text>
<text x="110.6" y="72.2">PLL_AVDD_0V9</text>
<text x="110.6" y="77.3">PLL_AVDD_1V8</text>
<text x="156.4" y="72.2">PMUIO1_VDD_1V8</text>
<text x="110.6" y="82.3">PLL_AVSS</text>
<text x="160.1" y="82.3">PMU_VDD_0V9</text>
<text x="110.6" y="87.4">EFUSE_VQPS</text>
<text x="160.1" y="87.4">PMU_VDD_1V8</text>
</g>
<g font-size="1.8">
<text x="31.8" y="1.9">5</text>
<text x="90.1" y="1.9">4</text>
<text x="148.5" y="1.9">3</text>
<text x="206.9" y="1.9">2</text>
<text x="265.2" y="1.9">1</text>
<text x=".7" y="29.8">D</text>
<text x="295.1" y="29.8">D</text>
<text x=".7" y="81">C</text>
<text x="295.1" y="81">C</text>
<text x=".7" y="132.1">B</text>
<text x="295.1" y="132.1">B</text>
<text x=".7" y="183.3">A</text>
<text x="295.1" y="183.3">A</text>
<text x="31.8" y="209.2">5</text>
<text x="90.1" y="209.2">4</text>
<text x="148.5" y="209.2">3</text>
<text x="206.9" y="209.2">2</text>
<text x="265.2" y="209.2">1</text>
</g>
</svg>
